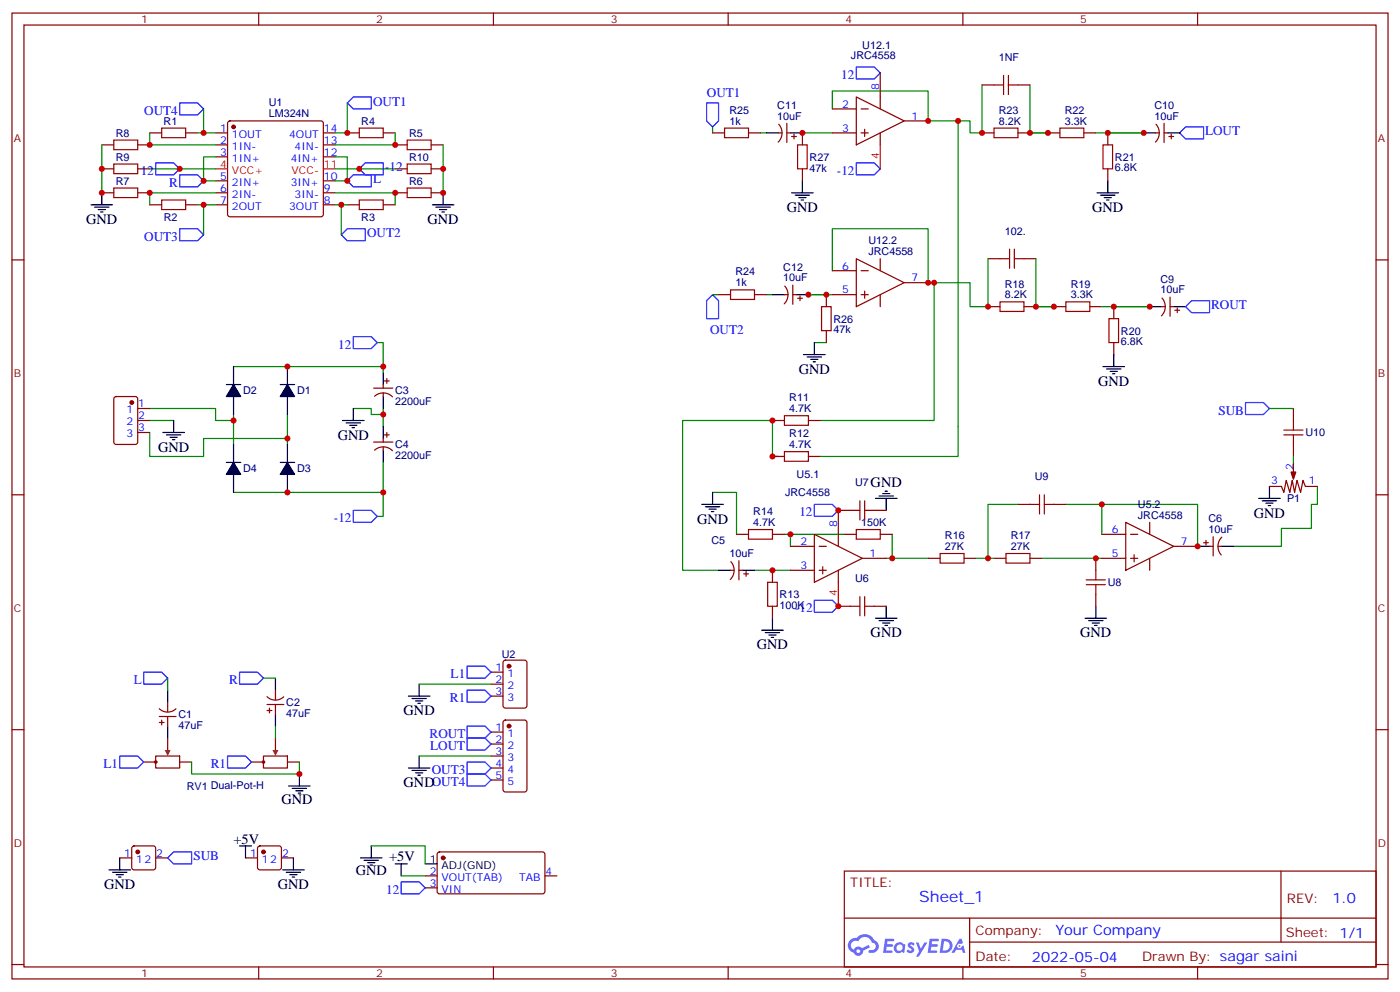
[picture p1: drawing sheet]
<svg xmlns="http://www.w3.org/2000/svg" width="412mm" height="292mm" viewBox="0 0 412 292" stroke-linecap="round" stroke-linejoin="round" font-family="sans-serif">
<g fill="none" stroke="#870000" stroke-width=".35">
<path d="M3.5 3.8h405.4v284.4h-405.4zM7.1 7.4h398.2v277.3h-398.2zM76.2 3.8v3.6M145.3 3.8v3.6M214.5 3.8v3.6M283.6 3.8v3.6M352.8 3.8v3.6M3.5 76.5h3.6M405.3 76.5h3.6M3.5 145.7h3.6M405.3 145.7h3.6M3.5 214.8h3.6"/>
<path d="M405.3 214.8h3.6M248.7 256.4h156.6v28.3h-156.6zM377.3 256.5v20.8M248.7 270.3h156.5M285.6 277.3h119.6M285.6 270.3v14.1M3.5 284h3.6M76.2 284.7v3.5M145.3 284.7v3.5M214.5 284.7v3.5M283.6 284.7v3.5M352.8 284.7v3.5"/>
<path d="M405.3 284h3.6"/>
</g>
<g fill="#5487ff">
<path d="M267.7 277.6a1.22 1.22 0 0 1 1.7 .3l-.4 .6a.47 .47 0 0 0-.3-.5 .47 .47 0 0 0-.5 .2l.1 .3a1.14 1.14 0 0 1 .8 1.7 1.14 1.14 0 0 1-1.9 0l-.2-.2 .5-.5 .7 .4a.29 .29 0 0 0 .3-.3 .29 .29 0 0 0-.2-.3 1.04 1.04 0 0 1-.6-1.7z"/>
<path d="M260.7 276.4h2.4l.3 .1-.2 .5-1.8 .1-.1 .9h1.5l.3 .3-.3 .4h-1.6l-.2 1.1h1.7l.2 .4-.2 .3h-2.6z"/>
<path d="M273.8 276.4h2.4l.3 .1-.1 .5-1.8 .1-.2 .9h1.6l.3 .3-.4 .4h-1.6l-.1 1.1h1.7l.2 .4-.2 .3h-2.6z"/>
<path d="M282.6 276.4h.7l.3 1.2-.6 .3a.69 .69 0 0 0-1 .3 .69 .69 0 0 0 .4 1 .69 .69 0 0 0 .9-.6l.5-.3 .6 2.2h-.8l-.2-.9h-1.8l-.5 .9h-.8z"/>
<path d="M269.8 277.4h.8l.6 1.9 1.1-1.9h.9l-2.6 4.2h-.8l.9-1.5z"/>
<path d="M277.4 276.4l-.6 4.1h1.3a2.11 2.11 0 0 0 2.5-2.1 2.11 2.11 0 0 0-2.5-2zM278.1 277.1a1.39 1.39 0 0 1 1.7 1.4 1.39 1.39 0 0 1-1.8 1.3h-.3z"/>
<path d="M263.7 278a1.54 1.54 0 0 0-.1 2.1 1.54 1.54 0 0 0 2.2 .2l.6 .2 .3-2.3-.2-.2-.4-.1a1.49 1.49 0 0 0-2.4 .1zM264 279a.94 .94 0 0 1 1.8 0 .94 .94 0 0 1-1.8 0z"/>
<path d="M250.4 276.7a2.18 2.18 0 0 0 1.1 3.8 1.44 1.44 0 0 0 1.6 .9 1.44 1.44 0 0 0 1.2-1.5l2-1-.5-.7-1.9 .9a1.47 1.47 0 0 0-2.4 .5 1.39 1.39 0 0 1-.7-2 1.39 1.39 0 0 1 2-.5 2.12 2.12 0 0 1 2.2-1.3 2.12 2.12 0 0 1 1.9 1.7 1.14 1.14 0 0 1 1.1 1.4 1.14 1.14 0 0 1-1.7 .8 .43 .43 0 0 0-.5 .3 .43 .43 0 0 0 .4 .5 1.98 1.98 0 0 0 2.5-1.2 1.98 1.98 0 0 0-1.2-2.5 3.1 3.1 0 0 0-5.3-.7l-.9 .1zM252.3 280a.55 .55 0 0 1 1.1 0 .55 .55 0 0 1-1.1 0z"/>
<circle cx="282.6" cy="278.5" r=".26"/>
</g>
<g fill="none" stroke="#870000" stroke-width=".35">
<path d="M44.1 39.1h3.5M54.7 39.1h3.5M63.5 39.1h3.5M67.3 35.8l.4-.2h26.8l.5 .2 .2 .5v26.8l-.2 .5-.5 .2h-26.8l-.5-.2-.2-.5v-26.8zM95.2 39.1h3.6M102.3 39.1h3.5M112.9 39.1h3.5M30 42.7h3.5M30 56.8h3.5M30 49.7h3.5M40.6 42.7h3.5M40.6 56.8h3.5"/>
<path d="M40.6 49.7h3.5M63.5 42.7h3.5M63.5 46.2h3.5M63.5 53.2h3.5M63.5 56.8h3.5M95.2 42.7h3.6M95.2 46.2h3.6M95.2 53.2h3.6M95.2 56.8h3.6M116.4 42.7h3.5M116.4 56.8h3.5M116.4 49.7h3.5"/>
<path d="M127 42.7h3.5M127 56.8h3.5M127 49.7h3.5M44.1 60.3h3.5M54.7 60.3h3.5M63.5 60.3h3.5M95.2 60.3h3.6M102.3 60.3h3.5M112.9 60.3h3.5M49.4 217.3v3.5M81.1 217.3v3.5M42.3 224.3h3.6"/>
<path d="M45.9 222.6h7v3.5h-7zM52.9 224.3h3.5M74.1 224.3h3.5M77.6 222.6h7.1v3.5h-7.1zM84.7 224.3h3.5"/>
<circle cx="45.9" cy="224.3" r=".35"/>
<circle cx="77.6" cy="224.3" r=".35"/>
</g>
<circle cx="68.8" cy="37.4" r=".53" fill="#870000" stroke="#870000" stroke-width=".35"/>
<path d="M63.5 49.7h3.5M95.2 49.7h3.6" fill="none" stroke="#f00" stroke-width=".35"/>
<path d="M47.6 37.7h7.1v2.8h-7.1zM105.8 37.7h7.1v2.8h-7.1zM33.5 41.2h7.1v2.9h-7.1zM33.5 55.4h7.1v2.8h-7.1zM33.5 48.3h7.1v2.8h-7.1zM47.6 58.9h7.1v2.8h-7.1zM105.8 58.9h7.1v2.8h-7.1zM119.9 41.2h7.1v2.9h-7.1zM119.9 55.4h7.1v2.8h-7.1zM119.9 48.3h7.1v2.8h-7.1z" fill="none" stroke="#a10000" stroke-width=".35"/>
<g fill="none" stroke="#008700" stroke-width=".35">
<path d="M44.1 39.1v3.6h19.4M58.2 39.1h5.3M102.3 30.3v8.8h-3.5M116.4 39.1v3.6h-17.6M30 42.7v14.1M44.1 49.7h19.4M63.5 56.8h-19.4v3.5M63.5 46.2h-3.5v7h3.5M98.8 56.8h17.6v3.5M98.8 46.2h3.5v7h-3.5M98.8 49.7h17.6M130.5 42.7v14.1"/>
<path d="M58.2 60.3h5.3M98.8 60.3h3.5"/>
</g>
<path d="M45.9 47.9h5.3l1.7 1.8-1.7 1.8h-5.3zM52.9 51.5h5.3l1.8 1.7-1.8 1.8h-5.3zM102.3 53.2l1.8-1.7h5.3v3.5h-5.3zM105.8 49.7l1.8-1.8h5.3v3.6h-5.3z" fill="none" stroke="#00f" stroke-width=".35"/>
<path d="M30 56.8v3.5M130.5 56.8v3.5M26.8 60.3h6.4M27.9 61h4.2M28.9 61.7h2.1M29.6 62.4h.7M127.4 60.3h6.3M128.4 61h4.2M129.5 61.7h2.1M130.2 62.4h.7" fill="none" stroke="#000" stroke-width=".35"/>
<g fill="#8c2424">
<path d="M80.3 220.8h1.7l-.9 1.8z"/>
<path d="M48.5 220.8h1.8l-.9 1.8z"/>
</g>
<g fill="none" stroke="#00f" stroke-width=".35">
<path d="M252.2 19.7h5.3l1.8 1.8-1.8 1.7h-5.3zM52.9 30.3h5.3l1.8 1.8-1.8 1.7h-5.3zM104.1 28.5h5.3v3.6h-5.3l-1.8-1.8zM208.1 30.3h3.6v5.3l-1.8 1.8-1.8-1.8zM349.2 37.4h5.3v3.5h-5.3l-1.7-1.8zM252.2 47.9h5.3l1.8 1.8-1.8 1.8h-5.3zM52.9 67.3h5.3l1.8 1.8-1.8 1.8h-5.3zM100.5 69.1l1.8-1.8h5.3v3.6h-5.3zM104.1 99.1h5.3l1.7 1.8-1.7 1.7h-5.3zM209.9 86.7l1.8 1.8v5.3h-3.6v-5.3zM349.2 90.3l1.8-1.8h5.3v3.5h-5.3zM366.9 118.5h5.3l1.7 1.8-1.7 1.7h-5.3z"/>
<path d="M104.1 150.2h5.3l1.7 1.8-1.7 1.8h-5.3zM239.9 148.5h5.3l1.7 1.7-1.7 1.8h-5.3zM239.9 176.7h5.3l1.7 1.8-1.7 1.7h-5.3zM42.3 197.9h5.3l1.8 1.7-1.8 1.8h-5.3zM70.6 197.9h5.2l1.8 1.7-1.8 1.8h-5.2zM137.6 196.1h5.3l1.7 1.8-1.7 1.7h-5.3zM137.6 217.3h5.3l1.7 1.7-1.7 1.8h-5.3zM137.6 213.7h5.3l1.7 1.8-1.7 1.8h-5.3zM137.6 203.2h5.3l1.7 1.7-1.7 1.8h-5.3zM35.3 222.6h5.3l1.7 1.7-1.7 1.8h-5.3zM67 222.6h5.3l1.8 1.7-1.8 1.8h-5.3zM137.6 224.3h5.3l1.7 1.8-1.7 1.8h-5.3z"/>
<path d="M137.6 227.9h5.3l1.7 1.7-1.7 1.8h-5.3zM49.4 252.6l1.8-1.8h5.2v3.5h-5.2zM118.2 259.6h5.3l1.7 1.8-1.7 1.7h-5.3z"/>
</g>
<g fill="none" stroke="#008700" stroke-width=".35">
<path d="M60 32.1v7M209.9 37.4v1.7M224 39.1h1.8M236.4 39.1h8.8M282.2 35.6v98.8h-40.5M289.3 25v14.1h-3.5v-3.5h-12.4v-8.8h-28.2v5.3M303.4 25v14.1h5.3h-5.3M322.8 39.1h14.1M60 60.3v8.8M100.5 60.3v8.8M291 76.2v14.1h-5.2v-7.1h-12.4v-15.9h-28.2v12.4M305.2 76.2v14.1h5.2h-5.2"/>
<path d="M209.9 86.7h1.8M225.8 86.7h1.7M238.1 86.7h7.1M275.2 83.2v40.6h-33.5M324.6 90.3h14.1M68.8 107.9h44.1v1.8M111.1 100.9h1.8v7M239.9 100.9h3.5M44.1 127.3v7.1h15.9v-5.3h24.7M44.1 120.3h19.4v3.5h5.3M44.1 123.8h7.1M68.8 122v8.8"/>
<path d="M84.7 122v8.8M104.1 120.3h5.3v1.7h3.5M112.9 136.1v8.9h-44.1M112.9 120.3v5.3M229.3 134.4h-1.8v-10.6h-26.4v44.1h10.6M373.9 120.3h7.1M381 134.4v1.7M112.9 145v7h-1.8M209.9 145h7.1v12.3M231.1 157.3h1.7v3.5M232.8 157.3h15.9M262.8 157.3v7.1h-1.7"/>
<path d="M299.9 148.5h-8.9v15.9M314 148.5h10.6v8.8M324.6 148.5h28.2v12.3M388.1 143.2v5.3h-1.8v7h-8.8v5.3h-14.1M222.2 167.9h10.6M262.8 164.4h10.6M287.5 164.4h5.3M306.9 164.4h17.7M49.4 199.6v3.6M77.6 199.6h3.5M81.1 213.7v3.6M123.5 201.4h21.1"/>
<path d="M56.4 224.3v3.6h31.8v-3.6M123.5 222.6h21.1M109.4 249h15.8v5.3M118.2 257.8h7"/>
</g>
<g fill="none" stroke="#000" stroke-width=".35">
<path d="M225.8 39.1h3.5M232.8 39.1h3.6M336.9 39.1h3.5M344 39.1h3.5M233.2 56.8h6.3M234.2 57.5h4.3M235.3 58.2h2.1M236 58.9h.7M236.4 53.2v3.6M323.1 56.8h6.4M324.2 57.5h4.2M325.3 58.2h2.1"/>
<path d="M326 58.9h.7M326.3 53.2v3.6M227.5 86.7h3.6M234.6 86.7h3.5M338.7 90.3h3.5M345.7 90.3h3.5M66.7 113.2h4.2M68.8 107.9v5.3M68.8 116.7v5.3M82.5 113.2h4.3M84.7 107.9v5.3M84.7 116.7v5.3"/>
<path d="M112.9 109.7v3.5M112.9 116.7v3.6M236.7 104.4h6.4M237.8 105.1h4.2M238.8 105.8h2.1M239.5 106.5h.7M239.9 100.9v3.5M324.9 107.9h6.4M326 108.6h4.2M327 109.3h2.1M327.7 110h.7M328.1 104.4v3.5"/>
<path d="M48 127.3h6.3M49 128h4.3M50.1 128.7h2.1M50.8 129.4h.7M51.2 123.8v3.5M66.7 136.1h4.2M68.8 130.8v5.3M68.8 139.7v5.3M82.5 136.1h4.3M84.7 130.8v5.3M84.7 139.7v5.3M100.9 123.8h6.3"/>
<path d="M102 124.5h4.2M103 125.2h2.1M103.7 125.9h.7M104.1 120.3v3.5M112.9 125.6v3.5M112.9 132.6v3.5M206.7 148.5h6.4M207.8 149.2h4.2M208.8 149.9h2.2M209.5 150.6h.8M209.9 145v3.5M257.9 146.7h6.3"/>
<path d="M258.9 146h4.3M260 145.3h2.1M260.7 144.6h.7M261.1 146.7v3.5M370.8 146.7h6.3M371.8 147.4h4.3M372.9 148.1h2.1M373.6 148.8h.7M373.9 143.2v3.5M211.7 167.9h3.5M218.7 167.9h3.5M261.1 178.5v3.5"/>
<path d="M322.8 178.5v3.5M352.8 160.8h3.5M359.8 160.8h3.6M81.1 199.6v3.6M224.4 185.5h6.3M225.4 186.2h4.3M226.5 186.9h2.1M227.2 187.6h.7M227.5 182v3.5M257.9 182h6.3M258.9 182.7h4.3M260 183.4h2.1"/>
<path d="M260.7 184.1h.7M319.6 182h6.4M320.7 182.7h4.2M321.7 183.4h2.1M322.4 184.1h.7M49.4 203.2v3.5M49.4 213.7v3.6M81.1 210.2v3.5M120.3 204.9h6.3M121.4 205.6h4.2M122.4 206.3h2.1M123.1 207h.7"/>
<path d="M123.5 201.4v3.5M85 231.4h6.4M86.1 232.1h4.2M87.1 232.8h2.2M87.8 233.5h.7M88.2 227.9v3.5M120.3 226.1h6.3M121.4 226.8h4.2M122.4 227.5h2.1M123.1 228.2h.7M123.5 222.6v3.5M32.1 256.1h6.4"/>
<path d="M33.2 256.8h4.2M34.2 257.5h2.1M34.9 258.2h.7M35.3 252.6v3.5M70.6 249h3.5M72.3 249v3.6M83.3 256.1h6.3M84.3 256.8h4.2M85.4 257.5h2.1M86.1 258.2h.7M86.4 252.6v3.5M106.2 252.6h6.3"/>
<path d="M107.2 253.3h4.3M108.3 254h2.1M109 254.7h.7M109.4 249v3.6M116.4 254.3h3.5M118.2 254.3v3.5M125.2 254.3h3.6"/>
</g>
<g fill="none" stroke="#870000" stroke-width=".35">
<path d="M209.9 39.1h3.5M220.5 39.1h3.5M229.3 39.1h1.1M229.4 36.6a3.8 3.8 0 0 1-.2 5.2M231.8 39.1h1M231.8 36.3v5.6M233.9 39.5v1.4M236.4 39.1v3.6M245.2 39.1h7M245.2 32.1h7M252.2 28.5l14.1 7.1-14.1 7.1zM253.6 39.1h2.2"/>
<path d="M253.6 32.1h2.2M254.7 38.1v2.1M259.3 21.5v10.6M259.3 39.1v3.6M266.3 35.6h7.1M289.3 39.1h3.5M289.3 25h3.5M299.9 39.1h3.5M299.9 25h3.5M308.7 39.1h3.5M319.3 39.1h3.5M326.3 39.1v3.6"/>
<path d="M340.4 39.1h1.1M340.5 36.6a3.8 3.8 0 0 1-.1 5.2M342.9 36.3v5.6M342.9 39.1h1.1M345 39.5v1.4M233.2 40.2h1.4M236.4 49.7v3.5M326.3 49.7v3.5M344.3 40.2h1.4M245.2 79.7h7M252.2 76.2l14.1 7-14.1 7.1zM253.6 79.7h2.2"/>
<path d="M259.3 76.2v3.5M291 76.2h3.6M301.6 76.2h3.6M211.7 86.7h3.5M222.2 86.7h3.6M231.1 86.7h1M231.2 84.2a3.8 3.8 0 0 1-.2 5.3M233.5 86.7h1.1M233.5 83.9v5.7M234.9 87.8h1.5M235.7 87.1v1.4M243.4 86.7v3.6"/>
<path d="M243.4 97.3v3.6M245.2 86.7h7M253.6 86.7h2.2M254.7 85.7v2.1M259.3 86.7v3.6M266.3 83.2h7.1M291 90.3h3.6M301.6 90.3h3.6M310.4 90.3h3.6M321 90.3h3.6M328.1 90.3v3.5M342.2 90.3h1.1"/>
<path d="M342.3 87.7a3.8 3.8 0 0 1-.2 5.3M344.7 90.3h1M344.7 87.5v5.6M346.1 91.3h1.4M346.8 90.6v1.4M33.7 116.9l.5-.2h5.7l.6 .5 .1 12.9-.5 .7h-5.9l-.6-.4-.1-13zM110.1 114.3h5.6M110.4 116.6a3.8 3.8 0 0 1 5.2 .2M112.9 113.2v1.1M112.9 115.7v1M113.2 112.1h1.5M113.9 111.4v1.5"/>
<path d="M328.1 100.9v3.5M40.6 120.3h3.5M40.6 123.8h3.5M40.6 127.3h3.5M110.1 130.1h5.6M110.4 132.5a3.8 3.8 0 0 1 5.2 .2M112.9 129.1v1M112.9 131.6v1M113.2 128h1.5M113.9 127.3v1.4M227.5 123.8h3.6M227.5 134.4h3.6"/>
<path d="M238.1 123.8h3.6M238.1 134.4h3.6M380.3 139h1.4l-.7 2.1zM381 120.3v3.5M381 130.8v3.6M381 136.1v3.6M381.1 139.7l-.1 .1-.1-.1 .2-.3h-.4l.3 .9 .4-1.1-.9-.1 .3 1.2 .3 .3M217 157.3h3.5M227.5 157.3h3.6M239.9 157.3l14.1 7.1-14.1 7zM248.7 157.3h3.5M250.5 150.2h-3.6v10.6"/>
<path d="M257.5 150.2h3.6M259.3 157.3h3.5M299.9 148.5h3.5M310.4 148.5h3.6M324.6 157.3h7M331.6 153.8l14.1 7-14.1 7.1zM333 157.3h2.1M338.7 153.8v3.5M354.5 159.8h1.5M355.2 159.1v1.4M357.4 158v5.7M359.9 158.1a3.8 3.8 0 0 0-.2 5.3"/>
<path d="M373.9 143.2h3.6l.7 1.8 .7-3.6 1 3.6 .7-3.6 .8 3.6 .7-3.6 1 3.6 .7-3.6 .7 1.8h3.6M215.2 167.9h1.1M215.3 165.4a3.8 3.8 0 0 1-.2 5.2M217.7 165.1v5.6M217.7 167.9h1M219.1 168.9h1.4M219.8 168.2v1.5M227.5 167.9v3.5M227.5 178.5v3.5M232.8 160.8h7.1M232.8 167.9h7.1M241.3 160.8h2.1"/>
<path d="M241.3 167.9h2.1M242.4 166.8v2.1M246.9 178.5h3.6M246.9 167.9v3.5M254 164.4h7.1M257.5 178.5h3.6M273.4 164.4h3.5M284 164.4h3.5M292.8 164.4h3.5M303.4 164.4h3.5M322.8 164.4v3.5M322.8 174.9v3.6"/>
<path d="M324.6 164.4h7M333 164.4h2.1M334.1 163.3v2.1M338.7 164.4v3.5M345.7 160.8h7.1M356.3 160.8h1.1M358.8 160.8h1M144.6 197.9h3.6M148.4 194.6l.5-.3h5.6l.7 .5v13l-.4 .6-5.9 .1-.7-.5v-12.9zM46.9 208.6a3.5 3.5 0 0 0 4.9 .1M46.9 210.9h5M46.9 212.7h1.4"/>
<path d="M47.6 212v1.4M49.4 206.7v2.8M49.4 210.9v2.8M78.7 205.1a3.5 3.5 0 0 0 4.9 0M78.7 207.4h4.9M78.7 209.2h1.4M79.4 208.5v1.4M81.1 203.2v2.8M81.1 207.4v2.8M144.6 215.5h3.6M144.6 219h3.6M144.6 201.4h3.6"/>
<path d="M144.6 204.9h3.6M148.4 212.2l.5-.2h5.6l.7 .4v20l-.4 .7-5.9 .1-.7-.5v-20zM144.6 222.6h3.6M144.6 226.1h3.6M144.6 229.6h3.6M35.3 252.6h3.5M39 249.2l.5-.2h5.7l.5 .2 .2 .5v5.7l-.3 .5-.4 .2h-5.7l-.5-.3-.2-.4v-5.7zM45.9 252.6h3.5M72.3 252.6h3.5M76.1 249.2l.5-.2h5.6l.5 .2 .2 .5v5.7l-.2 .5-.5 .2h-5.6l-.5-.3-.3-.4v-5.7zM82.9 252.6h3.5M125.2 257.8h3.6"/>
<path d="M129 251l.5-.2h30.6l.4 .7-.1 11.2-.6 .4h-30.6l-.4-.7v-10.9zM160.5 257.8h3.5M125.2 261.4h3.6"/>
</g>
<g fill="#870000" stroke="#870000" stroke-width=".35">
<circle cx="38.8" cy="118.5" r=".53"/>
<circle cx="149.9" cy="213.7" r=".53"/>
<circle cx="149.9" cy="196.1" r=".53"/>
<circle cx="40.6" cy="250.8" r=".53"/>
<circle cx="77.6" cy="250.8" r=".53"/>
<circle cx="130.5" cy="252.6" r=".53"/>
</g>
<path d="M68.8 113.2l2.1 3.5h-4.2zM84.7 113.2l2.1 3.5h-4.3zM68.8 136.1l2.1 3.6h-4.2zM84.7 136.1l2.1 3.6h-4.3z" fill="#000" stroke="#000" stroke-width=".35"/>
<g fill="none" stroke="#a10000" stroke-width=".35">
<path d="M213.4 37.7h7.1v2.8h-7.1zM292.8 37.7h7.1v2.8h-7.1zM292.8 25h2.8M295.6 22.2v5.6M297 25h2.9M297 22.2v5.6M312.2 37.7h7.1v2.8h-7.1zM234.9 42.7h2.9v7h-2.9zM324.9 42.7h2.8v7h-2.8zM294.6 76.2h2.8M297.4 73.3v5.7M298.8 76.2h2.8"/>
<path d="M298.8 73.3v5.7M215.2 85.3h7v2.9h-7zM242 90.3h2.8v7h-2.8zM294.6 88.9h7v2.8h-7zM314 88.9h7v2.8h-7zM326.7 93.8h2.8v7.1h-2.8zM231.1 133h7v2.8h-7zM231.1 122.4h7v2.8h-7zM378.2 126.6h5.6M378.2 128h5.6M381 123.8v2.8M381 128v2.8"/>
<path d="M220.5 155.9h7v2.8h-7zM250.5 150.2h2.8M252.2 155.9h7.1v2.8h-7.1zM253.3 147.4v5.7M254.7 150.2h2.8M254.7 147.4v5.7M303.4 148.5h2.8M306.2 145.7v5.6M307.6 148.5h2.8M307.6 145.7v5.6M226.1 171.4h2.9v7.1h-2.9zM250.5 178.5h2.8"/>
<path d="M253.3 175.6v5.7M254.7 175.6v5.7M254.7 178.5h2.8M276.9 162.9h7.1v2.9h-7.1zM296.3 162.9h7.1v2.9h-7.1zM320 172.1h5.6M320 170.7h5.6M322.8 167.9v2.8M322.8 172.1v2.8"/>
</g>
<path d="M259.3 42.7v7M246.9 171.4v7.1" fill="none" stroke="#f00" stroke-width=".35"/>
<g fill="#c00">
<circle cx="116.4" cy="42.7" r=".88"/>
<circle cx="116.4" cy="56.8" r=".88"/>
<circle cx="44.1" cy="42.7" r=".88"/>
<circle cx="44.1" cy="56.8" r=".88"/>
<circle cx="130.5" cy="49.7" r=".88"/>
<circle cx="30" cy="49.7" r=".88"/>
<circle cx="60" cy="53.2" r=".88"/>
<circle cx="102.3" cy="53.2" r=".88"/>
<circle cx="30" cy="56.8" r=".88"/>
<circle cx="130.5" cy="56.8" r=".88"/>
<circle cx="52.9" cy="49.7" r=".88"/>
<circle cx="105.8" cy="49.7" r=".88"/>
<circle cx="112.9" cy="107.9" r=".88"/>
<circle cx="112.9" cy="145" r=".88"/>
<circle cx="112.9" cy="122" r=".88"/>
<circle cx="84.7" cy="145" r=".88"/>
<circle cx="84.7" cy="107.9" r=".88"/>
<circle cx="84.7" cy="129.1" r=".88"/>
<circle cx="68.8" cy="123.8" r=".88"/>
<circle cx="60" cy="39.1" r=".88"/>
<circle cx="102.3" cy="39.1" r=".88"/>
<circle cx="100.5" cy="60.3" r=".88"/>
<circle cx="60" cy="60.3" r=".88"/>
<circle cx="243.4" cy="86.7" r=".88"/>
<circle cx="352.8" cy="160.8" r=".88"/>
<circle cx="324.6" cy="148.5" r=".88"/>
<circle cx="291" cy="164.4" r=".88"/>
<circle cx="322.8" cy="164.4" r=".88"/>
<circle cx="262.8" cy="164.4" r=".88"/>
<circle cx="232.8" cy="157.3" r=".88"/>
<circle cx="246.9" cy="150.2" r=".88"/>
<circle cx="246.9" cy="178.5" r=".88"/>
<circle cx="227.5" cy="167.9" r=".88"/>
<circle cx="227.5" cy="134.4" r=".88"/>
<circle cx="282.2" cy="35.6" r=".88"/>
<circle cx="275.2" cy="83.2" r=".88"/>
<circle cx="273.4" cy="83.2" r=".88"/>
<circle cx="291" cy="90.3" r=".88"/>
<circle cx="273.4" cy="35.6" r=".88"/>
<circle cx="289.3" cy="39.1" r=".88"/>
<circle cx="305.2" cy="90.3" r=".88"/>
<circle cx="310.4" cy="90.3" r=".88"/>
<circle cx="328.1" cy="90.3" r=".88"/>
<circle cx="338.7" cy="90.3" r=".88"/>
<circle cx="336.9" cy="39.1" r=".88"/>
<circle cx="326.3" cy="39.1" r=".88"/>
<circle cx="308.7" cy="39.1" r=".88"/>
<circle cx="303.4" cy="39.1" r=".88"/>
<circle cx="236.4" cy="39.1" r=".88"/>
<circle cx="238.1" cy="86.7" r=".88"/>
<circle cx="88.2" cy="227.9" r=".88"/>
<circle cx="227.5" cy="123.8" r=".88"/>
</g>
<text font-size="4.6" fill="#00f" x="270.8" y="265.5">Sheet_1</text>
<g font-size="4.2">
<text x="25.4" y="65.9">GND</text>
<text x="125.9" y="65.9">GND</text>
<text x="231.8" y="62.4">GND</text>
<text x="321.7" y="62.4">GND</text>
<text x="235.3" y="110">GND</text>
<text x="323.5" y="113.6">GND</text>
<text x="99.5" y="129.4">GND</text>
<text x="46.6" y="133">GND</text>
<text x="256.5" y="143.5">GND</text>
<text x="205.3" y="154.1">GND</text>
<text x="369.4" y="152.4">GND</text>
<text x="223" y="191.2">GND</text>
<text x="256.5" y="187.6">GND</text>
<text x="318.2" y="187.6">GND</text>
<text x="118.9" y="210.6">GND</text>
<text x="118.9" y="231.7">GNDOUT4</text>
<text x="82.9" y="236.7">GND</text>
<text x="68.8" y="248.3">+5V</text>
<text x="104.8" y="257.5">GND</text>
<text x="114.7" y="253.6">+5V</text>
<text x="30.7" y="261.7">GND</text>
<text x="81.8" y="261.7">GND</text>
</g>
<g font-size="4.2" fill="#00f">
<text x="392.5" y="265.7">1.0</text>
<text x="310.9" y="275.3">Your Company</text>
<text x="304" y="283.1">2022-05-04</text>
</g>
<g font-size="3.9" fill="#00f">
<text x="247.8" y="23.2">12</text>
<text x="208.2" y="28.5">OUT1</text>
<text x="42.5" y="33.8">OUT4</text>
<text x="109.9" y="31.1">OUT1</text>
<text x="355" y="39.9">LOUT</text>
<text x="41.5" y="51.5">12</text>
<text x="109.9" y="54">L</text>
<text x="113.4" y="50.5">-12</text>
<text x="246.5" y="51.5">-12</text>
<text x="49.8" y="55">R</text>
<text x="42.5" y="70.9">OUT3</text>
<text x="108.1" y="69.9">OUT2</text>
<text x="356.7" y="91">ROUT</text>
<text x="209.1" y="98.2">OUT2</text>
<text x="99.7" y="102.6">12</text>
<text x="358.9" y="122.2">SUB</text>
<text x="98.4" y="153.8">-12</text>
<text x="235.5" y="152">12</text>
<text x="234.2" y="180.2">-12</text>
<text x="39.4" y="201.4">L</text>
<text x="67.5" y="201.4">R</text>
<text x="132.7" y="199.6">L1</text>
<text x="132.6" y="206.7">R1</text>
<text x="126.5" y="217.3">ROUT</text>
<text x="126.7" y="220.8">LOUT</text>
<text x="30.4" y="226.1">L1</text>
<text x="62.1" y="226.1">R1</text>
<text x="127.2" y="227.9">OUT3</text>
<text x="57" y="253.3">SUB</text>
<text x="113.8" y="263.1">12</text>
</g>
<g font-size="3.9" fill="#800">
<text x="250.5" y="261">TITLE:</text>
<text x="379.1" y="265.7">REV:</text>
<text x="287.4" y="275.2">Company:</text>
<text x="378.7" y="275.8">Sheet: 1/1</text>
<text x="287.4" y="282.9">Date:</text>
<text x="336.4" y="283">Drawn By: sagar saini</text>
</g>
<g font-size="3.2" fill="#800">
<text x="41.6" y="6.8">1</text>
<text x="110.8" y="6.8">2</text>
<text x="179.9" y="6.8">3</text>
<text x="249.1" y="6.8">4</text>
<text x="318.2" y="6.8">5</text>
<text x="4.1" y="41.9">A</text>
<text x="405.9" y="41.9">A</text>
<text x="4.1" y="111.1">B</text>
<text x="405.9" y="111.1">B</text>
<text x="4.1" y="180.2">C</text>
<text x="405.9" y="180.2">C</text>
<text x="4.1" y="249.4">D</text>
<text x="405.9" y="249.4">D</text>
<text x="41.6" y="287.7">1</text>
<text x="110.8" y="287.7">2</text>
<text x="179.9" y="287.7">3</text>
<text x="249.1" y="287.7">4</text>
<text x="318.2" y="287.7">5</text>
</g>
<g font-size="3.2" fill="#000080">
<text x="250.7" y="17.3">JRC4558</text>
<text x="254" y="14.4">U12.1</text>
<text x="294.2" y="17.9">1NF</text>
<text x="79.2" y="34.4">LM324N</text>
<text x="79.2" y="31.2">U1</text>
<text x="214.9" y="33.5">R25</text>
<text x="229" y="35.2">10uF</text>
<text x="229" y="32">C11</text>
<text x="294.2" y="33.5">R23</text>
<text x="313.6" y="33.5">R22</text>
<text x="340.1" y="35.2">10uF</text>
<text x="340.1" y="32">C10</text>
<text x="34.1" y="40.3">R8</text>
<text x="48.2" y="36.7">R1</text>
<text x="106.4" y="36.7">R4</text>
<text x="120.5" y="40.3">R5</text>
<text x="214.9" y="36.7">1k</text>
<text x="294.2" y="36.7">8.2K</text>
<text x="313.6" y="36.7">3.3K</text>
<text x="34.1" y="47.3">R9</text>
<text x="120.5" y="47.3">R10</text>
<text x="238.5" y="47.3">R27</text>
<text x="328.4" y="47.3">R21</text>
<text x="238.5" y="50.5">47k</text>
<text x="328.4" y="50.5">6.8K</text>
<text x="34.1" y="54.4">R7</text>
<text x="120.5" y="54.4">R6</text>
<text x="48.2" y="65">R2</text>
<text x="106.4" y="65">R3</text>
<text x="255.8" y="71.7">U12.2</text>
<text x="296" y="69.1">102.</text>
<text x="255.8" y="74.9">JRC4558</text>
<text x="216.6" y="81.1">R24</text>
<text x="230.7" y="82.9">10uF</text>
<text x="230.7" y="79.7">C12</text>
<text x="341.9" y="83.2">C9</text>
<text x="216.6" y="84.3">1k</text>
<text x="296" y="87.8">8.2K</text>
<text x="296" y="84.7">R18</text>
<text x="315.4" y="87.8">3.3K</text>
<text x="315.4" y="84.7">R19</text>
<text x="341.9" y="86.4">10uF</text>
<text x="245.5" y="95">R26</text>
<text x="245.5" y="98.2">47k</text>
<text x="330.2" y="101.6">6.8K</text>
<text x="330.2" y="98.5">R20</text>
<text x="71.6" y="116.1">D2</text>
<text x="87.5" y="116.1">D1</text>
<text x="116.4" y="119.3">2200uF</text>
<text x="116.4" y="116.1">C3</text>
<text x="232.5" y="118.2">R11</text>
<text x="232.5" y="121.3">4.7K</text>
<text x="116.4" y="132">C4</text>
<text x="232.5" y="131.9">4.7K</text>
<text x="232.5" y="128.8">R12</text>
<text x="384.5" y="128.5">U10</text>
<text x="116.4" y="135.2">2200uF</text>
<text x="71.6" y="139.1">D4</text>
<text x="87.5" y="139.1">D3</text>
<text x="234.6" y="140.8">U5.1</text>
<text x="251.9" y="143.2">U7</text>
<text x="304.8" y="141.4">U9</text>
<text x="231.3" y="146.1">JRC4558</text>
<text x="335.2" y="149.6">U5.2</text>
<text x="379.1" y="147.9">P1</text>
<text x="221.9" y="154.8">4.7K</text>
<text x="221.9" y="151.7">R14</text>
<text x="253.7" y="154.8">150K</text>
<text x="335.2" y="152.7">JRC4558</text>
<text x="356" y="153.8">C6</text>
<text x="209.6" y="160.2">C5</text>
<text x="278.4" y="161.9">27K</text>
<text x="278.4" y="158.8">R16</text>
<text x="297.8" y="161.9">27K</text>
<text x="297.8" y="158.8">R17</text>
<text x="356" y="157">10uF</text>
<text x="214.9" y="164">10uF</text>
<text x="251.9" y="171.4">U6</text>
<text x="326.3" y="172.6">U8</text>
<text x="229.7" y="179.2">100K</text>
<text x="229.7" y="176.1">R13</text>
<text x="147.8" y="193.7">U2</text>
<text x="84.3" y="207.8">C2</text>
<text x="52.6" y="214.6">47uF</text>
<text x="52.6" y="211.4">C1</text>
<text x="84.3" y="211">47uF</text>
<text x="55" y="232.5">RV1 Dual-Pot-H</text>
</g>
<g font-size="3.2" fill="#00f">
<text x="258.9" y="26.4" transform="rotate(-90 258.9 26.4)">8</text>
<text x="248.1" y="31.7">2</text>
<text x="268.5" y="35.2">1</text>
<text x="64.8" y="38.8">1</text>
<text x="68.3" y="40.5">1OUT</text>
<text x="85.2" y="40.5">4OUT</text>
<text x="95.4" y="38.8">14</text>
<text x="248.1" y="38.8">3</text>
<text x="64.8" y="42.3">2</text>
<text x="64.8" y="45.8">3</text>
<text x="68.3" y="44.1">1IN-</text>
<text x="68.3" y="47.6">1IN+</text>
<text x="85.6" y="47.6">4IN+</text>
<text x="86.8" y="44.1">4IN-</text>
<text x="95.4" y="45.8">12</text>
<text x="95.4" y="42.3">13</text>
<text x="64.8" y="52.9">5</text>
<text x="95.4" y="52.9">10</text>
<text x="64.8" y="56.4">6</text>
<text x="64.8" y="59.9">7</text>
<text x="68.3" y="54.6">2IN+</text>
<text x="68.3" y="58.2">2IN-</text>
<text x="85.6" y="54.6">3IN+</text>
<text x="86.8" y="58.2">3IN-</text>
<text x="95.4" y="59.9">8</text>
<text x="95.4" y="56.4">9</text>
<text x="68.3" y="61.7">2OUT</text>
<text x="85.2" y="61.7">3OUT</text>
<text x="248.1" y="79.3">6</text>
<text x="268.5" y="82.9">7</text>
<text x="248.1" y="86.4">5</text>
<text x="40.7" y="119.9">1</text>
<text x="37.2" y="121.7">1</text>
<text x="37.2" y="125.2">2</text>
<text x="40.7" y="123.4">2</text>
<text x="37.2" y="128.7">3</text>
<text x="40.7" y="127">3</text>
<text x="374.4" y="142.5">3</text>
<text x="381" y="138.3" transform="rotate(-90 381 138.3)">2</text>
<text x="385.6" y="142.5">1</text>
<text x="246.6" y="155.2" transform="rotate(-90 246.6 155.2)">8</text>
<text x="235.8" y="160.5">2</text>
<text x="327.5" y="157">6</text>
<text x="347.8" y="160.5">7</text>
<text x="235.8" y="167.5">3</text>
<text x="256.1" y="164">1</text>
<text x="327.5" y="164">5</text>
<text x="146" y="197.5">1</text>
<text x="146" y="201">2</text>
<text x="149.5" y="199.3">1</text>
<text x="149.5" y="202.8">2</text>
<text x="146" y="204.6">3</text>
<text x="149.5" y="206.3">3</text>
<text x="146" y="215.2">1</text>
<text x="146" y="218.7">2</text>
<text x="149.5" y="216.9">1</text>
<text x="149.5" y="220.5">2</text>
<text x="146" y="222.2">3</text>
<text x="146" y="225.7">4</text>
<text x="149.5" y="224">3</text>
<text x="149.5" y="227.5">4</text>
<text x="146" y="229.3">5</text>
<text x="149.5" y="231">5</text>
<text x="36.6" y="252.2">1</text>
<text x="40.1" y="254">12</text>
<text x="46" y="252.2">2</text>
<text x="73.7" y="252.2">1</text>
<text x="77.2" y="254">12</text>
<text x="83.1" y="252.2">2</text>
<text x="126.6" y="257.5">2</text>
<text x="160.7" y="257.5">4</text>
<text x="126.6" y="261">3</text>
<text x="130.1" y="259.3">VOUT(TAB)</text>
<text x="130.1" y="262.8">VIN</text>
<text x="152.9" y="259.3">TAB</text>
</g>
<g font-size="3.2" fill="#f00">
<text x="258.9" y="46.8" transform="rotate(-90 258.9 46.8)">4</text>
<text x="64.8" y="49.4">4</text>
<text x="68.3" y="51.1">VCC+</text>
<text x="85.9" y="51.1">VCC-</text>
<text x="95.4" y="49.4">11</text>
<text x="246.6" y="175.5" transform="rotate(-90 246.6 175.5)">4</text>
</g>
<g font-size="3.2">
<text x="126.6" y="254">1</text>
<text x="130.1" y="255.7">ADJ(GND)</text>
</g>
</svg>
